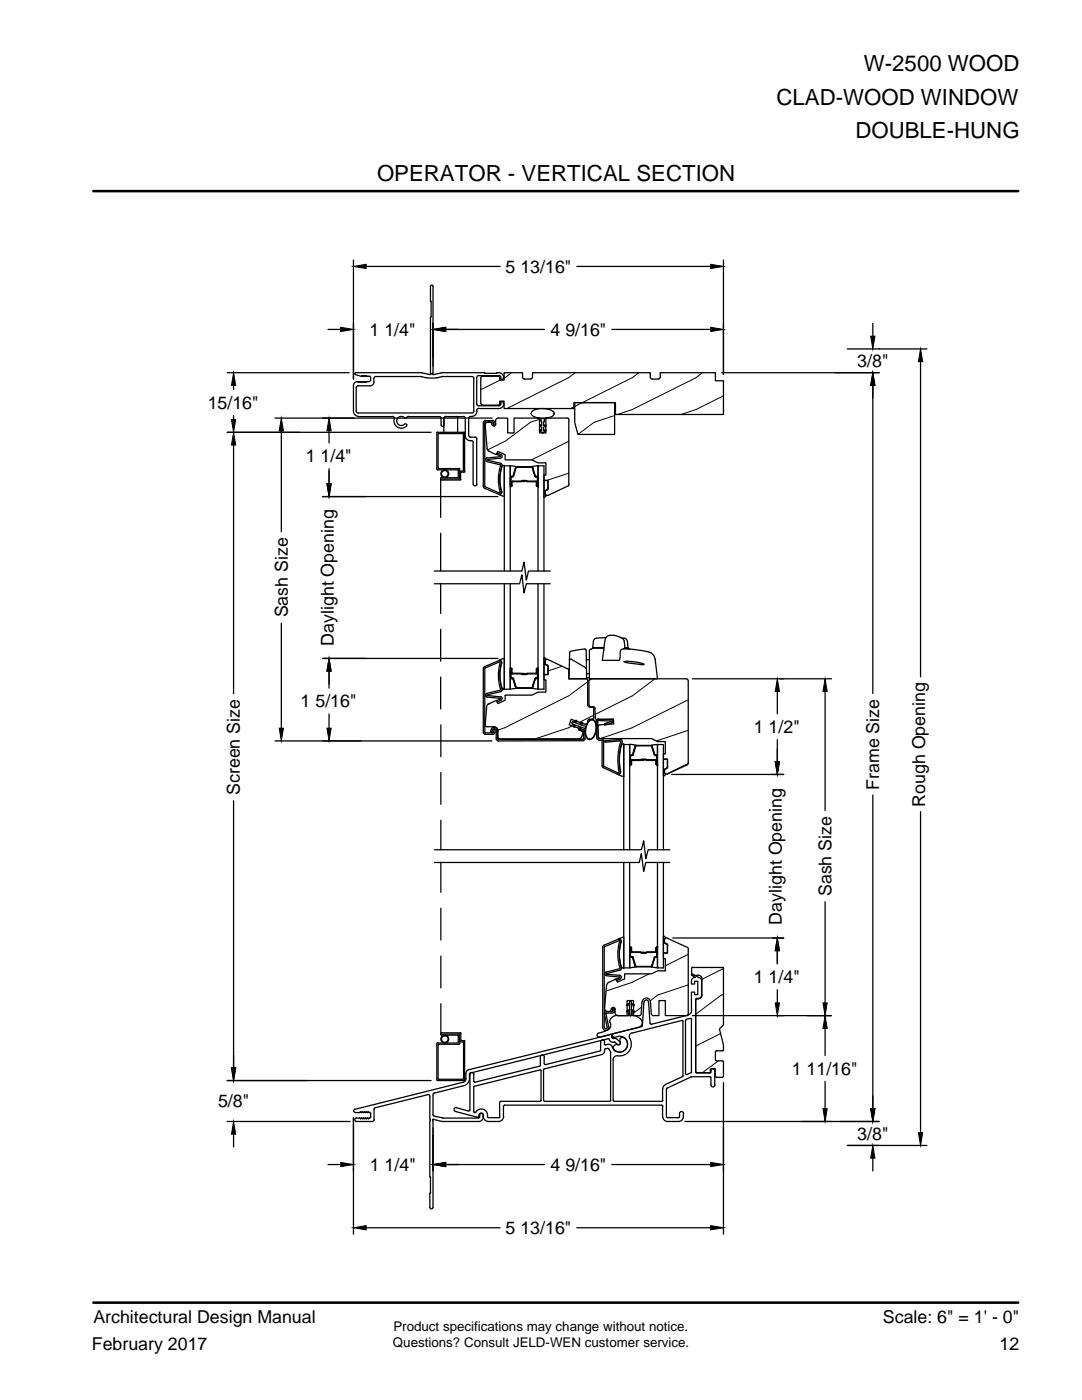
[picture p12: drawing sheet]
<svg xmlns="http://www.w3.org/2000/svg" width="216mm" height="279mm" viewBox="0 0 216 279" stroke-linecap="round" stroke-linejoin="round" font-family="sans-serif">
<g fill="none" stroke="#000" stroke-width=".25">
<path d="M70.5 51.9v23.7M73.1 53.2h26.7M86.4 57.2v17.3M86.4 57.2l-.2-.3-.3 .3v2.9M115.1 53.2h26.7M144.4 51.9v22.8M45.3 74.4h24.4M46.6 76.9v.9M65.4 65.7h2.6M70.5 77v5.1a1.04 1.04 0 0 0 1.1 1M70.9 74.8l1.1 .3 .2-.1M71 74.4h13.1"/>
<path d="M71 74.4l-.2 .1 .1 .3M71.4 76.2h.1M71.4 76.2h-.1a.78 .78 0 0 0-.8 .7M71.4 76.3h.2M71.5 77l-.4 .2v.2v4.6M71.6 76.2h.1M71.8 76.2h.1M71.8 76.2h-.2M71.8 76.3h.2M72 76.2h.1M72.1 76.2h.1M72.1 76.2h-.1"/>
<path d="M72.2 76.3h.2M72.3 75l.6 .1M72.4 75h-.2M72.4 76.2h-.1M72.5 76.2h.1M72.5 76.2h-.1M72.6 76.3h.1M72.8 76.2h-.1M72.9 76.2h.1M72.9 76.2h-.1M72.9 75v.1M73 76.3h.1"/>
<path d="M73.1 75l.1 .1M73.1 75h-.1M73.2 76.2h-.1M73.2 75.1h.4l.3 .1 .1 .7M74 75.8l-.2 .3-.6 .1M74.6 75.6v.6M74.6 76.2a.78 .78 0 0 1-.7 .8h-2.4M84.1 75.2l.9 .2M84.1 74.4h.1M84.1 75.2l-9.1-.1-.4 .2v.2M84.2 74.4l1.6 .4 .2-.3M85.1 75.4l1.3 .1 .9-.1"/>
<path d="M85.9 74.5l.1 .1M85.9 63.3v11.2M86 60.1v.1M86 60.2v3M86.4 74.5l-.1 .1M88.1 74.4l-1.6 .4-.2-.3M88.9 65.7h19.7M94.1 75.1h-5.9l-1 .3M94.2 75.1l.3 .2 .1 .2M94.5 75.6v6.4M95.1 75.4v5.2M95.5 75h4"/>
<path d="M95.5 74.9l-.3 .2-.1 .2M96.6 74.4h-8.5M96.7 74.4h.1M96.7 74.5h2.4M99.2 74.4h.3M99.2 74.4h-.1M99.5 74.4a.95 .95 0 0 1 1 .9M99.5 74.9l.4 .2v.2M99.9 75.4a.29 .29 0 0 0 .3 .3 .29 .29 0 0 0 .3-.3M104.3 75.2l.3 .4h1.3h.2l.2-.4M104.3 75.3v-.9h-3.7v1.5h-.9v-.6l-.4-.2h-3.2l-.2 .4 .1 5.2 .3 .2h3l.4-.2v-.6h.9v1.4h13.9v-1.2h8.3v2.4h21.6v-6.7h-1.7v-1.6h-11v.9M106.3 75.3v-.9h23.5v.9"/>
<path d="M122.1 65.7h19.7M129.8 75.2l.2 .4h.2h1.1M131.7 75.2l-.2 .4h-.2M144 74.4h31.4M169.1 69.6h15.9M174.2 64.6v2.5M174.2 76.9v61.5M183.7 72.2v62.9M45.3 86.3h40.7M46.6 82.9v.8M46.6 88.8v49.6M54.9 83.4h43.3"/>
<path d="M56.1 86v20.1M64.4 99.1h35M65.7 86v2.4M65.7 93.6v3M71.1 82l.2 .4h.2M71.5 82.4h22.6M71.5 83.1h6.8M78.3 83.1a.39 .39 0 0 1 .4 .5 1.46 1.46 0 0 0 .6 1.7 1.46 1.46 0 0 0 1.8-.3M80.7 83.4a.93 .93 0 0 0-1.3 0 .93 .93 0 0 0 .1 1.4 .93 .93 0 0 0 1.3-.2l.4 .2-.1 .2M81.5 83.1h6.2M81.5 83.1l-.5 .4-.3-.1M87.3 86.3h5.3"/>
<path d="M87.3 86.2l-.1 .2v7.3l4.1 .1M87.5 86.5h4.8M87.6 86.5l-.2 .2 .1 6.8h4.1M87.7 83.1l.3 .3M87.9 95.7l.2 .1M87.9 95.5v7.8M88 83.4v1.4M88.1 84.8l.2 .3 .3-.3M88.1 95.3h3.2M88.1 95.3l-.2 .1M88.6 83.4v1.4M88.9 83.1h3.6"/>
<path d="M88.9 83.1l-.3 .3M89 83.1l-.4 .2v.2v2.8M91 83.1l.3 .2 .1 .2M91.3 83.5v2.8M91.3 93.7l.2 .2M91.4 93.9v1.3M91.5 95.2l-.2 .1M91.6 93.5l.1 .1M91.7 93.6v1.9M91.7 95.4l-.1 .2h-3.4M91.9 94.4v1.3M91.9 95.7l-.1 .1h-3.7"/>
<path d="M92.1 94.2l-.2 .1M92.4 86.5l.1 .1M92.5 86.7v7.2M92.5 83.1l.3 .2 .1 .2M92.5 93.9l-.1 .1-.7 .1M92.6 86.2l.2 .2M92.7 86.4v7.7M92.8 94.1l-.2 .1h-.6M92.8 83.5v3.5a1.17 1.17 0 0 0 1.4 1l.2 .3M93.9 83.1h.2M93.9 87.2h.8M93.9 83.1l-.3 .2-.1 .2v3.4l.4 .3"/>
<path d="M94.4 88.3v8.3M94.4 96.6a.36 .36 0 0 0 .4 .4 .36 .36 0 0 0 .4-.4M94.6 82l-.2 .4h-.2M94.8 87.2l.3 .2 .1 .2M95.1 87.6v9M95.1 80.6l.2 .3 .2 .1h4M95.2 82.1a1.04 1.04 0 0 1-1.1 1M96.4 97l.3 .5M96.7 97.5l2.8 1.1M96.7 97l2.9 1.4 .2-.2M96.9 83.9h1.4M96.9 84.2h1.4"/>
<path d="M96.9 83.9l-.4 .2-.1 .2v12.8M96.9 84.2l-.2 .1v12.8M97.1 92.1l2.7 .7M97.2 91.4l-.3 .3 .2 .4M97.2 91.8l2.7 .6 .2 .2 .1 .4M97.2 91.7v.1M97.4 84.2l-.4 .2-.2 .5 .4 4.6 .4 .5M97.5 90l1.5 .7M97.7 84.2a.54 .54 0 0 1 .5 .6 .4 .4 0 0 0 .4 .2 .4 .4 0 0 0 .3-.4M98.3 83.9l.4 .2 .1 .9h-.4v-.6M98.3 84.2l.2 .1M98.9 84v.6"/>
<path d="M99.1 90.7l.3-.6 1.4 .7v1h5.3l1.3 .6h1.5v2.4h-.4v1.1h.8v1.5v-1.5h-.8v3.3l.4-.2 .1-.2-.2-.3a.4 .4 0 0 0 .5 .4M99.1 90.6l-.1 .1M99.5 83.4h1.8v3h1.3v-3h5.1v3h1.2v-3h4.2M99.5 83.4a.61 .61 0 0 0-.6 .6M99.5 81.5h-4a.45 .45 0 0 0-.4 .6M99.8 92.7l.1 .2M99.8 91.4l-2.6 .3M99.8 91.1l-2.6 .3M99.9 91l-.1 .1M99.9 92.9l-.4 2.3v1.5l.3 1.5M99.9 80.6a.3 .3 0 0 1 .3-.4 .3 .3 0 0 1 .3 .4M99.9 80.6l-.2 .3-.2 .1"/>
<path d="M99.9 90.8l-.7-.4-.1 .3 .7 .3M100 90.8l.2 .3-.3 .3M100.2 93a9.8 9.8 0 0 0-.1 5.4l-.3 .2h-.3l1.1 .5M100.5 80.6a.95 .95 0 0 1-1 .9M100.6 92.9v21.1M100.6 93h1.2M100.6 92.9l-.4 .1M101.8 93v21M101.8 93l4.5 .2M101.9 95.3v1.6M101.9 96.9l.1 .2M102 95.1h.3"/>
<path d="M102 95.2h.3M102 97.1l-.2 .1M102 95.1l-.1 .1M102 95.2v1.7h.1M102.1 96.2v.7M102.2 96.2v.7M102.2 96.9l-.2 .2M102.2 96h2.5v.1h-2.5M102.3 96.1l-.1 .1M102.3 96l-.2 .2M102.4 95l-.1 .1M102.5 95l-.2 .2"/>
<path d="M102.9 93.3l-.5 1.7M103 93.3l-.5 1.7M103.1 93.1l-.1 .1M103.1 93.2l3 .1 .6 1.7M106.1 82.2a3.7 3.7 0 0 1 4.5 .2v.2a1.96 1.96 0 0 1-2.2 .9 2.63 2.63 0 0 1-2.4-.9zM106.2 93.2v.1M106.3 93.3l.5 1.7 .5 .2v1.7l-.1 .2M106.7 95l.2 .2M106.9 95.2h.2M107 96.1v.8l.2 .2M107 96l-2.9-.1 .9 .1 .1 .1h1.8M107 96l.1 .2"/>
<path d="M107.2 95.2v1.8l-.1-.8M107.2 97.1l.2 .1M107.3 83.4h2M107.3 83.4l.5 .2M107.4 92.9l-1.3 .2M107.7 85l.4 .3v.7l-.3-.2M107.7 86l.4 .3M107.8 83.5l.2 .3M107.9 84.8l-.2 .1v.2M107.9 85.8h-.2v.2M107.9 83.8v.2M107.9 84l.1 .2"/>
<path d="M108 84.1l.1 .9-.3-.2M108.1 86.2l.2 .2 .2-.2M108.5 84.3v.7l.2-.2M108.6 84.1l-.1 .2M108.6 83.8v.2M108.6 84v.2M108.7 85.8h.2v.2M108.7 84.8l.2 .1v.2M108.8 83.5l-.2 .3M108.8 85l-.3 .3v.7l.2-.2M108.8 86l-.3 .3M109.3 83.4l-.5 .2"/>
<path d="M109.3 97.6l-.5 .3v.6M109.4 97.4l-.2 .4M113.1 83.4l.4 .2v.2M113.2 97l-3.9 1.9M113.5 83.8v12.9M113.5 96.7l-.2 .3M114.7 80.3h7.9v6.4h-7.3l-.6-2.4zM86.7 114h17.4l.5-1.8 .4 3.6 .5-1.8h4.3M86.7 116.5h17l.4-1.8 .5 3.6 .4-1.8h4.8M87.9 106.4v7.6M87.9 116.5v5.9M100.6 116.5v21.1"/>
<path d="M101.8 116.5v21h-1.2M107.4 114v-21h1.1v21M107.4 116.5v21h1.1v-21M56.1 124.4v20.9M64.4 131.4h35M65.7 133.9v3.4M87.9 125.6v6.4M87.9 135.1v6.4M96.4 133.4v12.7l.1 .2 .4 .3h1.4l.4-.3 .1-.8h-.4v.6M96.7 133l-.3 .4M96.7 133.4v12.7l.2 .2h1.4l.2-.2M97.2 138.8l2.6 .3"/>
<path d="M97.2 138.7v.1M99.5 131.9l-2.8 1.2M99.5 131.8h.3l.3 .2a10.4 10.4 0 0 0 .1 5.5M99.6 132.1l-2.9 1.3M99.6 132.1l.2 .2M99.8 137.8l-2.7 .6-.2 .4 .3 .3 2.6 .3M99.8 132.3l-.3 1.5v1.5l.4 2.2M99.8 139.5l-.7 .3 .1 .3 .7-.4M99.8 139.3l.1 .1M99.9 139l.3 .3-.2 .4M99.9 137.6l-.1 .1M100.1 137.2l.4 .4"/>
<path d="M100.2 137.5l-.1 .3-.2 .2-2.7 .7M100.2 137.4l.4 .2M100.6 137.5l-.1 .1M100.6 131.4l-1.1 .5M101.8 133.3l.2 .1M101.9 133.6v1.7M101.9 135.2l.1 .2M102 135.4h.3M102 135.3h.3M102 133.4l-.1 .1M102 133.4l.2 .1M102.1 133.6v.7"/>
<path d="M102.1 133.5h-.1v1.8M102.1 134.3l.2 .2M102.2 133.6v.7M102.2 134.3l.1 .1M102.2 134.4h2.5v.1h-2.5M102.3 135.4l.1 .1M102.3 135.3l.2 .1M102.4 135.5l.5 1.7M102.5 135.5l.5 1.7M103 137.2l.1 .1M103 137.2h.1M103.1 137.3l-1.3 .2"/>
<path d="M103.1 137.4h3M106.2 137.2h-3.1M106.3 137.2l-.2 .2 1.3 .1M106.7 135.5l-.5 1.7M106.8 135.5l-.5 1.7M106.9 135.4h.2M106.9 135.4l-.1 .1M107 134.3l-1.9 .1-.1 .1-.9 .1 2.9-.1M107.1 134.3l.1-.8v1.7l-.5 .2M107.1 134.3l-.1 .2M107.2 133.4l.1 .2v1.6l-.1 .2M107.2 133.4l-.2 .1v.8"/>
<path d="M107.4 133.3l-.2 .1M108.5 131.3v3.3h.8v-1.5v1.5h-.8v1.1h.4v2.4h-1.5l-1.3 .6h-5.3v1l-1.4 .7-.3-.6-1.6 .7M108.6 131.2l.2 .1a.42 .42 0 0 1 0 .7M108.8 132v.6l.5 .3M109.2 132.7l.2 .4M109.3 131.6l3.9 1.9M109.3 131.6a.4 .4 0 0 0-.5 .4M113.3 133.4l.2 .4M113.5 133.8v1.7h3.5l.3 .2M114 131.6l2.9 1.7 .1 .2M114 131.6h-.2l-.2 .2M116.7 129.5l.3 .3 .1 5.7h-3.6l.2-5.2 .1-.3"/>
<path d="M116.7 129.5l-2.8 .5M117 131.7h.6M117.1 135.3h.5M117.1 134.5h.5M117.3 135.8v4.9M117.5 135.8v4.9M117.8 135.5l-.2 .2M117.9 129.6l-.3 .2v5.7h19.3M118 129.5h-.1M118.3 129.2h2.2M118.3 129.2v.2h2.2M118.3 129.4l-.4 .2"/>
<path d="M119 127.4l-.4 .2-.2 .3-.1 1.3M120.9 127.3l-1.9 .1M121.7 126.8l-.4 .1a2.1 2.1 0 0 0-.7 1.9l-.4 3h3.3l.2-.6v-.7a.97 .97 0 0 1 1-1.2l-.2-1.4a2.4 2.4 0 0 0-2.1-1.1M121.7 126.8h.8M124 127.3l.6 .1M124.5 132a8.7 8.7 0 0 1 3.9 .5l.1 .1-2.7-.2zM124.6 127.4l.4 .2 .2 .3 .1 1.3M124.6 129.4h.7M124.7 129.2h.6M125.3 129.4h.1M125.3 129.2v.2h-.7M125.3 129.4l.3 .2-1.2-.1"/>
<path d="M125.7 129.5l3.8 .6M128 132.6h.4M129.5 130.1a1.71 1.71 0 0 1 1.2 1.4l.5 4M136.9 135.5l.4 .2v.2v16.4l-.2 .4-4 1.8a.39 .39 0 0 1-.5-.4 .4 .4 0 0 1 .2 .5 .4 .4 0 0 1-.4 .3v-3.4h.8v1.5v-1.5h-.8v-1h.4v-2.5h-1.6l-1.2-.6h-10.2M138.2 135.5h27.7M155.1 138v4.5M164.6 138v23.8M46.6 159.8v53.3M54.9 147.9h43.3M65.7 142.5v2.8M88 144.7v6.3M88 154.2v6.3"/>
<path d="M97.1 141l-.3 3.6 .1 .3 .3 .1M97.2 145h1.3a.83 .83 0 0 1 .9 .9M97.5 140.5l-.4 .5M97.9 145.8v.3h.3v-.3M99 145.8v1.6M99 147.4l.1 .3 .4 .2M99.1 145.8a.4 .4 0 0 0-.4-.4 .4 .4 0 0 0-.4 .4M99.3 145.8v1.6M99.3 147.4l.2 .2M99.3 147l.4 .4h15.9l.4-.2M99.4 145.8a.7 .7 0 0 0-.7-.7 .7 .7 0 0 0-.7 .7M114.2 144.5l2.6 .9"/>
<path d="M114.3 144.1l2.6 .9M114.3 144.5l.2 .6 .2-.2M114.3 144.1l-.2 .1 .1 .2M114.6 144.6l.1 .3M114.9 143.8l-.4 .3M114.9 143.8l.2 .1-.3 .3M115.5 144.9l.1 .5 .2 .1 .1-.1-.1-.3M116 144.3l-.3 .3M116 144.2h.3l-.1 .2M116.2 144.4l-.2 .3M116.3 147.8l-16.9 .1M116.3 147.5l-16.9 .1"/>
<path d="M116.3 146.4l-.3 .8M116.3 146l-.7-.3 .1-.3 .9 .3 .2 .4M116.4 145.9l.1 .2M116.4 146.1v1.3M116.5 147.4l-.2 .1M116.7 146.1v1.3M116.8 147.4l-.3 .4h-.2M117.3 140.7v.2l.4 .2M117.3 144.1a.4 .4 0 0 1-.6 .4l-2.7-.9-.4 1.1 2 .7-.2 .3 .8 .3 .1 .4M117.3 144.1a.89 .89 0 0 1 1.1-.5 .89 .89 0 0 1 .6 1.1 2.35 2.35 0 0 1-1.4 2.9 2.3 2.3 0 0 1-.4-3.2zM117.5 144a.76 .76 0 0 1 .9-.3 .76 .76 0 0 1 .5 .8 3.1 3.1 0 0 1-.9 2.9l-.2 .1a1.23 1.23 0 0 1-1-1.6l.3-1.1zM117.6 140.7v.2l.4 .2"/>
<path d="M117.6 143.6h.5M117.6 141.1h.5M117.7 143.5a.47 .47 0 0 0-.4 .6M117.9 141.1h.4M118.1 141.1l.3 .2 .1 .2M118.3 141l.4 .2v.2l.1 1.9M118.4 141.5v1.6M118.5 143.1l-.2 .4h-.2M118.8 143.3l.1 .3 .3 .1 3.2-.2 .1 1-2.8 .2-.4 .2 .1 2.1M119.1 147.3l.2 .3 .2 .1M119.4 143.8l2.5 .1M119.4 143.5l2.5 .1"/>
<path d="M119.4 147l.2 .3 .2 .1M119.4 143.8l-.1 .1 .1 3.4 .9 .2 .2 .3M119.4 143.5l-.3 .1-.1 .3 .1 3.4M119.5 147.7h.5M120 147.7l.2 .1M120.1 147.9v4.9M120.1 152.8l.3 .4M120.4 153.2l3.4 1.6 .7 .1M120.4 147.9v4.9M121.9 143.9v.1M121.9 143.6l.3 .1v.5l-1.6 .5v-.3l1.3-.4M123.7 147.9l-3 .2v-.3l3.1-.3 .3 .3v.3"/>
<path d="M123.7 147.8l.1 .1a14.1 14.1 0 0 0-.3 6.3l-3.1-1.4M123.8 154l-.1 .5h-.5M124 148.7l-.3 1.5-.1 1.6 .2 2.2M124 148.7l.5-.2v6.5M124.1 148.1a11.4 11.4 0 0 0-.3 5.9M125.6 148.6v4.2M125.7 148.5l1.2 .3 3.1-.1 1.2-.1M125.7 150.9v1.6M125.7 152.5l.2 .2 .1-.2M125.8 150.9v1.6M125.8 152.5h.1M125.9 152.7l-.2 .1"/>
<path d="M125.9 151.8v.7M126.1 151.6h2.5l-.8 .2h-1.7M126.1 151.7l-.1 .8M126.1 151.6l-.2 .2M126.3 150.6l-.6 .3M126.4 150.7l-.6 .2M126.7 148.9l-.5 1.7M126.9 148.8h3.1M126.9 148.8l-.1 .1M126.9 148.8l-.6 1.9M130 148.8l.1 .1M130 148.8v.1"/>
<path d="M130 148.9l.6 1.8 .5 .2M130.1 148.9l.5 1.7M130.6 150.6l.6 .3M130.8 151.6l-2.9-.1 .9 .1 .1 .2h1.9M130.8 151.6l.2 .2M130.8 151.7l.1 .1M130.9 151.8v.7M130.9 152.5l.1 .2 .2-.2M131 152.5v.1M131 152.7l.2 .1M131.1 150.9v1.6M131.1 152.5l-.1 .1"/>
<path d="M131.2 148.6v4.2M133.1 153.2l-.5 .3v.6M133.2 153l-.2 .3M134 154.6h22.4M155.1 147.6v4.4M174.2 158.7v62.6M86.7 169.6h41.3l.4-1.8 .5 3.6 .4-1.8h4.3M86.7 172.1h40.9l.4-1.8 .4 3.6 .5-1.8h4.7M88 163.7v5.9M88 172.1v6M124.5 169.6v-21h1.1v21M124.5 172.1v21.1l-.5-.1"/>
<path d="M125.6 172.1v21.1h-1.1M131.2 169.6v-21h1.2v21M131.2 172.1v21.1M132.4 172.1v21.1h-1.2M164.6 180v20.2M183.7 162v64.1M88 181.3v6.3M88 190.8v6.3M121 194.7l2.7 .3M121 194.4l2.8 .3 .2 .2-.1 .3-.9 .5-.1-.2 .8-.4-.1-.2M121 196.6l-.4 4.6M121 194.3v.1"/>
<path d="M121.4 196.1l-.3 .5M122.9 195.4l-1.5 .7M123.4 187.7l-2.8 1.3v16.1M123.4 187.7l.2 .2M123.6 187.9a10.5 10.5 0 0 0 .1 5.4l-2.9 .8-.1 .4 .3 .2M123.7 193.6l-2.7 .7M124 193.1a9.8 9.8 0 0 1-.1-5.4l-.2-.3h-.4l-2.8 1.2-.2 .3v16.2M124 193.1v.3l-.3 .2M124.5 187l-1.1 .5M125.7 188.9l.2 .1M125.7 189.2v1.7l.6 .2 .4 1.8M125.8 189.2v1.7l.6 .2"/>
<path d="M125.8 189.2h.1M125.9 189l-.2 .2M125.9 189l.1 .2M125.9 189.2v.7M125.9 189.9l.2 .2M126 189.2l.1 .7M126.1 190l2.5 .1h-2.5M126.3 191.1l.6 1.8M126.8 192.9l.1 .1M126.9 192.9h3.1M128.1 200l-.1 2.3-.2 .3-1.4 .1v-3h-1.3v3h-1.8M129.8 199.9a.83 .83 0 0 0-.8-.7 .83 .83 0 0 0-.9 .7"/>
<path d="M129.8 200l.2 2.3 .2 .3 1.3 .1v-3h1.3v3h4.1M130 193l-3.1-.1-1.2 .2M130 193l1.2 .1M130 192.8v.1M130.1 192.9l-.1 .1M130.8 190h-1.9l-.1 .1h-.9v.1h1l.1-.1h1.8M130.9 189.2v.7M130.9 189.9h-.1M131 189.9l-.2 .2M131 189l.2 .2M131 189l-.1 .2M131.1 189.2v1.7"/>
<path d="M131.1 190.9l-.5 .2-.6 1.7M131.1 189.2h-.1M131.2 190.9l-.6 .2-.5 1.8M131.2 188.9l-.2 .1M132.4 186.9v3.3h.8v-1.5v1.5h-.8v1.1h.4v2.5h-1.6l-1.2 .6h-5.4v1l-1.4 .6-.3-.5M132.4 186.8l.2 .1a.42 .42 0 0 1 0 .7M132.6 187.6a.4 .4 0 0 1 .6-.4l3.9 1.9 .3 .3M132.6 187.6v.6l.5 .3M133 188.3l.2 .4M134.2 187.2h22.2M137.3 189.4v12.9M138 195.8v.6h.6v-.6h.6v2.7h-.6v-.5h-.6v3.7"/>
<path d="M138 194.5l.2 .1h1.1M138.2 193.1h5.9M138.2 194.4l1.4 .8M138.2 194.4h-.2v.2l.7 .4a.78 .78 0 0 0-.7 .8M138.2 193l-.2 .2v1.3M138.8 199.5v14.4l.2 .2h2.6h.2l.1-.4M139.2 199.3h-.3l-.1 .2M139.3 194.6a.78 .78 0 0 1 .8 .8M139.6 195.1l.2 .2 .2 .5M140 195.8v2.7M140 198.5a.78 .78 0 0 1-.7 .8M140 195.4v3.2"/>
<path d="M140.1 198.6a.99 .99 0 0 1-1.2 .8v.1M144.2 193l.2 .2v11.4l-.8 .8 .8 3.1v1.1M155.1 189.7v2.7M155.1 197.5v2.7M45.3 215.6h40.7M85.3 218.5l-10.4 2.6M85.3 218.5a.4 .4 0 0 1 .5 .3M85.8 218.9v4.4M86.4 218.5v4l.1 .2M86.7 218.1l-.3 .4M87.3 208.2h4M87.3 208.1l-.1 .2v7.3h5.4l.2-.1"/>
<path d="M87.6 208.4l-.2 .1 .1 6.8 4.9 .1 .1-.2M88 200.3v6.2M88 206.4l.1 .2h3.2M88.1 206.1h3.7M88.1 206.1l-.1 .1M88.2 206.4h3.4M91.3 206.5l.2 .2M91.4 206.7v1.3M91.5 208l-.2 .2M91.6 206.3l.1 .2M91.7 207.8l.2 .1h.5l.1 .1M91.7 206.5v1.8"/>
<path d="M91.7 208.3l-.1 .1h-4.1M91.8 206.1l.2 .1M91.9 206.2v1.4M91.9 207.5l.2 .2 .5-.1 .2 .2M92.5 208.1v7.2M92.7 207.8v7.7M93 214.2v1a.74 .74 0 0 1-.6 .8l-21.6 5.4-.2 .3 .3 .3M93.6 213.5a.78 .78 0 0 0-.6 .7M93.7 214.3a1.78 1.78 0 0 1-1.1 2.4l-5.9 1.4M93.8 214.1l-.1 .2M94.5 214.5v1.3l.3 .2M94.6 214.4a.4 .4 0 0 0-.4-.4 .4 .4 0 0 0-.4 .4v7.1"/>
<path d="M107.7 213.5l-13 3.3-.2 .2v4.8M107.8 213.5l.2 .2M107.8 210.9v1.7M107.9 212.6l-.2 .2-13 3.2M107.9 213.7v5.9M108 219.6l-.2 .2h-7.9l-.2 .2v2.9l-.2 .2M108.5 213.5v6.1M108.5 219.6l.2 .2M108.6 210.9v1.4M108.6 210.9a.4 .4 0 0 0-.4-.4 .4 .4 0 0 0-.4 .4M108.6 213.3l-.1 .2M119.7 209.8l-10.8 2.7-.3-.2"/>
<path d="M119.8 209.6l-.1 .2M120 210.5l-11.4 2.8M120.6 207.9l.1 .6 .5-.1M120.6 209.6v.1M120.6 207.9a.4 .4 0 0 0-.4-.4 .4 .4 0 0 0-.4 .4v1.7M120.6 209.7a.78 .78 0 0 1-.5 .8M120.7 201.2l.1 .4 .5 .2M120.8 209.3l-.2 .2M121 202.2h1.1M121 201.9h1.1M121.1 201.8a.44 .44 0 0 0-.5 .6l.6 2.6M121.1 202.1l-.2 .2 .6 2.6a.61 .61 0 0 1-.6 .8 .61 .61 0 0 1-.6-.7"/>
<path d="M121.2 205a.28 .28 0 0 1-.3 .3 .28 .28 0 0 1-.3-.3M121.2 209.2l-.5 .1M121.2 208.4a.78 .78 0 0 1 1 .5M121.3 209.2l.2 .1 .4 .7M121.3 207.3l-27.5 6.9M121.3 207.3h.2a.89 .89 0 0 0 1 .7M121.7 204.1a1.04 1.04 0 0 1-.6 1.5l-.8 .4a1.34 1.34 0 0 0-1.2 .5 .4 .4 0 0 0 .5 .5M121.8 206.5l-28.2 7M121.8 210v9.6M121.9 206.4l.2 .2 .1 .5 .2 .2M121.9 219.6l-.2 .2h-13M122.3 201.8v-.6h.3v.6"/>
<path d="M122.3 201.7l-.1 .2M122.3 206.9v.2M122.3 211.5v8.1M122.4 206.9l.2 .1M122.4 219.6l.2 .2h9.5l.1-.2M122.4 209.5l.3 .2M122.5 207.2l.5 .1 .7 .6M122.5 208h.2M122.6 201.7l-.2 .4-.2 .1M122.7 201.5v.6a.61 .61 0 0 0 .6 .6M122.7 208l.5 .4M122.8 201.4a.45 .45 0 0 0-.6-.3 .45 .45 0 0 0-.3 .5l-.3 .2"/>
<path d="M123.2 206.9l-.6 .2M123.3 206.8a1.59 1.59 0 0 1 1.9 1.2 1.59 1.59 0 0 1-1.1 1.9 1.59 1.59 0 0 1-2-1M123.3 208.5a.66 .66 0 0 0-.8 .3 .66 .66 0 0 0 .1 .8M123.3 202.7a1.39 1.39 0 0 0-1.6 1.3M123.7 207.9a.36 .36 0 0 1 0 .5 .36 .36 0 0 1-.5 0M123.7 207.9a.61 .61 0 0 1 .3-.9 .61 .61 0 0 1 .8 .3 1.59 1.59 0 0 1 0 2.2 1.59 1.59 0 0 1-2.2 .1M123.8 207.9l-.1 .5-.5 .1M125.1 200.5v.2l.5-.2v-.3l-.5 .3M125.2 202l-.2-.2 .6-.3v.3l-.5 .2M125.5 202.2v.4M125.5 202.5l-.1 .2h-2.1M125.6 202.5l.2 .2 .2-.2"/>
<path d="M125.6 200v2.6v-.5l-.1 .1M125.7 207.2a2.38 2.38 0 0 1-.2 2.6 2.38 2.38 0 0 1-2.5 .9l-.5 .3-.2 .5M126 200l-.2-.2-.2 .2M126 200v2.6v-.5M126.1 202.1l.1 .1M126.1 202.2v.4M126.1 202.5l.1 .2M126.2 206.1l-.6 .5 .1 .6M126.2 202.7a1.58 1.58 0 0 1 1.8 1.9l-.5 .4-7.9 2M126.4 202l.2-.2-.6-.3v.3l.4 .2M126.5 200.5l.1 .1-.2 .1-.4-.2v-.3l.5 .3M128 204.9l-5.8 1.4-.1 .8 .2-.1"/>
<path d="M129.7 204.3l-.3-4.3a.47 .47 0 0 0-.5-.4 .47 .47 0 0 0-.4 .4l-.3 4.7-.2 .2M129.7 204.2l.2 .2M132.2 217.3v2.3M132.8 216.5l-.4 .3-.2 .5M133 217.3l.1 5.7 2.3 .1 .2-.2v-.6a.4 .4 0 0 1 .4-.5 .4 .4 0 0 1 .4 .4M133.1 217.1l-.1 .2M136 203.7l-9.8 2.5M136.1 203.7l.2 .2M136.1 214.9l-3.3 1.6M136.3 203.9v10.8M136.3 214.7l-.1 .2M136.8 203.7v10.6"/>
<path d="M136.8 214.3l.3 .1M137 203.5l-.2 .1M137.2 202.6l-7.3 1.8M137.4 202.3l-.2 .3-.2 .1M137.8 203.2l-.9 .3M137.8 203.2l.2 .2M137.9 214.1l-.9 .4M138 203.5v10.4M138 201.7a.95 .95 0 0 1-.7 .9M138 213.9l-.1 .2M138.2 202.7h27.7M138.9 213.9l.1 .2"/>
<path d="M141.7 213.5v.4M141.8 213.9l-.2 .2M141.9 216.5a.4 .4 0 0 0 .4 .4 .4 .4 0 0 0 .4-.4M141.9 215.1l-.2-.2h-3.8l-4.8 2.3M141.9 215.1v1.4M141.9 213.3h.6M142 213.3l-.2 .2M142.6 213.3l.1 .2M142.6 213.7v2.8M142.7 213.7a.4 .4 0 0 0-.4-.4 .4 .4 0 0 0-.4 .4M142.7 213.5v1.3M142.7 214.8l.2 .2"/>
<path d="M142.8 211.5l.2 .2h1.1l.3 .2v2.9l-.2 .2M142.9 215h1.2M144.4 216.1v30.2M144.4 209.5l-.2 .2-1.4 .1-.1 1.7M164.6 205.2v5.5M164.6 215.8v5.5M45.3 223.8h24.5M46.6 226.4v2.5M65.4 232.4h2.6M70.5 223v23.3M70.9 222h.9M71.1 223.1h.7"/>
<path d="M71.1 223.1a.36 .36 0 0 0-.3 .4 .36 .36 0 0 0 .3 .3h3.2M71.8 223.1h.1M71.8 223.1l.1 .2M71.9 221.9l-.1 .1M71.9 223.2h.1M72 221.9l.1 .1M72 221.9h-.1M72.1 223.1l-.1 .2M72.1 223.1l.2 .2M72.3 221.9l-.2 .1M72.3 223.2h.1M72.3 223.3l.2-.2 .1 .2"/>
<path d="M72.3 221.9l.2 .1 .1-.1M72.4 221.9h-.1M72.7 223.2h.1M72.7 221.9l.2 .1M72.8 221.9h-.1M72.9 223.1l-.2 .2M72.9 222h.1M72.9 223.1l.1 .2M73 223.1h-.1M73 221.9l-.1 .1M73 223.2h.1M73.1 223.3l.2-.2 .1 .2"/>
<path d="M73.1 221.9l.2 .1 .1-.1M73.1 221.9h-.1M73.4 223.2h.1M73.5 221.9l.2 .1M73.5 221.9h-.1M73.7 223.1h.1M73.7 222h.1M73.7 223.1l-.2 .2M73.7 222l.3 .1v.8l-.3 .2M74.7 223.4l-.2 .4h-.2M74.9 221l-.3 .4v2M85.8 223.2l.1 .3-.1 .3"/>
<path d="M85.8 223.8v11l.1 .2M85.9 235v3M85.9 238v.1M86.4 223.8v17.1a.32 .32 0 0 1-.3 .4 .32 .32 0 0 1-.3-.4v-2.8M86.5 223.4l1.7 .4M86.5 223.4l-.2 .1 .1 .3M86.5 222.7l1.8 .4M88.2 223.8h.2M88.3 223.1h.1M88.3 223.1h7.2M88.9 232.4h19.7M91.1 221.1l2.4 .6"/>
<path d="M91.1 221a.4 .4 0 0 0-.5 .3 .4 .4 0 0 0 .3 .5l4.4 1.2M93.8 221.5l-.3 .2M94.5 221.8l.2 .2M94.7 222h.1M94.9 221.9a1.32 1.32 0 0 1 1.7-.4 1.32 1.32 0 0 1 .7 1.5l2.2 .1M95 221.9l-.2 .1M95.6 222.5a.44 .44 0 0 1 .5-.4 .44 .44 0 0 1 .4 .5M95.6 222.5l-.1 .3-.2 .2M95.7 222.9v-.3a.36 .36 0 0 1 .4-.4 .36 .36 0 0 1 .3 .4 1.07 1.07 0 0 0 1.1 1.2h1.9M95.7 222.9l-.2 .2M96.4 222.6v.3M96.4 222.9a.91 .91 0 0 1-.9 .9h-7.2"/>
<path d="M100.5 220.8v2M100.5 222.8a1.04 1.04 0 0 1-1 1M122.1 232.4h19.7M132.2 220.8v2.1M132.2 220.7l-.1-.1h-31.4l-.2 .1M136.4 222.3a1.16 1.16 0 0 1-1 1.5h-2.2a.95 .95 0 0 1-1-.9M136.7 223.8h38.7M169.1 228.6h15.9M174.2 231.1v2.6M73.1 245h26.7M115.1 245h26.7"/>
<circle cx="88.8" cy="94.6" r=".78"/>
<circle cx="88.8" cy="94.6" r=".66"/>
<circle cx="88.8" cy="207.4" r=".78"/>
<circle cx="88.8" cy="207.4" r=".66"/>
</g>
<g fill="none" stroke="#000" stroke-width=".2">
<path d="M99.8 75.9l-3.9 1.9M100.7 75.4l-.1 .1M102.1 74.4l-1.3 1M113.4 75.4l-12.3 6.1M114.8 74.4l-1.3 1M126.1 75.4l-11.4 5.7M127.5 74.4l-1.3 1M140.2 74.4l-1.3 1-12.8 6.3M144.4 79l-5.5 2.7-3 1M100.7 88.1l-3.4 1.7M105.8 84.3l-5 3.8M107.7 83.7l-1.9 .6"/>
<path d="M113.4 88.1l-7.3 3.7M113.5 94.4l-4.4 1.5M113.5 88.1h.1M113.5 94.4h-.1M114.5 81.2l-.7 .3M122.6 82.9l-4.1 1.4-3.2 2.4M126.2 81.7l-3 1M101 138.7l-.2 .2M112.2 133l-2.9 .9M113.4 138.9l-12.7 6.3-1.4 .5M117.3 136.1l-3.8 2.8M118 135.5l-.5 .3"/>
<path d="M126.1 138.9l-7.4 3.7M130.7 135.5l-4.5 3.4M137.3 139.7l-11.2 5.5M97.9 140.3l-.6 .3M113.5 145.2l-6.7 2.2M114.2 144.9l-.8 .3M118.4 142.7l-2.7 1.4M126.2 145.2l-6.4 2.2M137.3 145.8l-6.2 2.1M137.3 152.4l-4.3 2.1M126.2 196l-5.3 1.8M129.5 194.4l-3.4 1.6"/>
<path d="M137.3 196.6l-6.1 2-1.4 1.1M137.3 190.5l-4.5 2.2M144.4 198.5l-.5 .1-5 3.8M144.4 193.3l-4.4 2.2M128 201l-1.6 1.2M138.8 202.4h.1M138.9 208.7l-.1 .1M143.3 211.7l-3.1 2.4M143.8 206.3l-4.9 2.4"/>
</g>
<g fill="#000" stroke="#000" stroke-width=".2">
<path d="M70.5 53.2l2.6-.5v.9zM141.8 52.7l2.6 .5-2.6 .4zM46.6 74.4l.4 2.5h-.8zM68 65.3l2.5 .4-2.5 .5zM86.4 65.7l2.5-.4v.9zM141.8 65.3l2.6 .4-2.6 .5zM174.2 74.4l.4 2.5h-.9zM173.7 67.1h.9l-.4 2.5zM183.7 69.6l.4 2.6h-.8zM46.6 86.3l.4 2.5h-.8zM46.2 83.7h.8l-.4 2.6zM56.1 83.4l.5 2.6h-.9z"/>
<path d="M65.2 96.6h.9l-.4 2.5zM65.7 83.4l.4 2.6h-.9zM65.7 131.4l.4 2.5h-.9zM155.1 135.5l.4 2.5h-.8zM164.6 135.5l.5 2.5h-.9zM55.7 145.3h.9l-.5 2.6zM65.2 145.3h.9l-.4 2.6zM154.7 152h.8l-.4 2.6zM155.1 187.2l.4 2.5h-.8zM46.2 213.1h.8l-.4 2.5zM154.7 200.2h.8l-.4 2.5zM164.2 200.2h.9l-.5 2.5z"/>
<path d="M164.6 202.7l.5 2.5h-.9zM46.6 223.8l.4 2.6h-.8zM68 232l2.5 .4-2.5 .4zM86.4 232.4l2.5-.4v.8zM141.8 232l2.6 .4-2.6 .4zM164.2 221.3h.9l-.5 2.5zM173.7 221.3h.9l-.4 2.5zM174.2 228.6l.4 2.5h-.9zM183.3 226.1h.8l-.4 2.5zM70.5 245l2.6-.4v.8zM141.8 244.6l2.6 .4-2.6 .4z"/>
</g>
<path d="M18.6 38.1h184.6M18.6 260h184.6" fill="none" stroke="#000" stroke-width=".51"/>
<g font-size="4.4">
<text x="172.4" y="14.1">W-2500 WOOD</text>
<text x="154.9" y="20.9">CLAD-WOOD WINDOW</text>
<text x="170.7" y="27.6">DOUBLE-HUNG</text>
<text x="75.2" y="36">OPERATOR - VERTICAL SECTION</text>
</g>
<g font-size="3.5">
<text x="100.9" y="54.4">5 13/16&quot;</text>
<text x="73.7" y="67">1 1/4&quot;</text>
<text x="109.9" y="67">4 9/16&quot;</text>
<text x="171.1" y="73.3">3/8&quot;</text>
<text x="41.4" y="81.6">15/16&quot;</text>
<text x="61" y="92.2">1 1/4&quot;</text>
<text x="57.4" y="123.2" transform="rotate(-90 57.4 123.2)">Sash Size</text>
<text x="66.6" y="128.9" transform="rotate(-90 66.6 128.9)">Daylight Opening</text>
<text x="60" y="141.2">1 5/16&quot;</text>
<text x="150.4" y="146.3">1 1/2&quot;</text>
<text x="47.9" y="158.7" transform="rotate(-90 47.9 158.7)">Screen Size</text>
<text x="175.4" y="157.6" transform="rotate(-90 175.4 157.6)">Frame Size</text>
<text x="184.6" y="161" transform="rotate(-90 184.6 161)">Rough Opening</text>
<text x="165.9" y="178.9" transform="rotate(-90 165.9 178.9)">Sash Size</text>
<text x="156" y="184.5" transform="rotate(-90 156 184.5)">Daylight Opening</text>
<text x="150.4" y="196.2">1 1/4&quot;</text>
<text x="158" y="214.5">1 11/16&quot;</text>
<text x="43.5" y="221">5/8&quot;</text>
<text x="171.1" y="227.5">3/8&quot;</text>
<text x="73.8" y="233.6">1 1/4&quot;</text>
<text x="109.9" y="233.6">4 9/16&quot;</text>
<text x="100.9" y="246.3">5 13/16&quot;</text>
<text x="176.2" y="264">Scale: 6&quot; = 1' - 0&quot;</text>
<text x="18.3" y="269.3">February 2017</text>
<text x="18.6" y="264">Architectural Design Manual</text>
<text x="199.4" y="269.3">12</text>
</g>
<g font-size="2.7">
<text x="78.4" y="268.9">Questions? Consult JELD-WEN customer service.</text>
<text x="78.5" y="265.7">Product specifications may change without notice.</text>
</g>
</svg>
